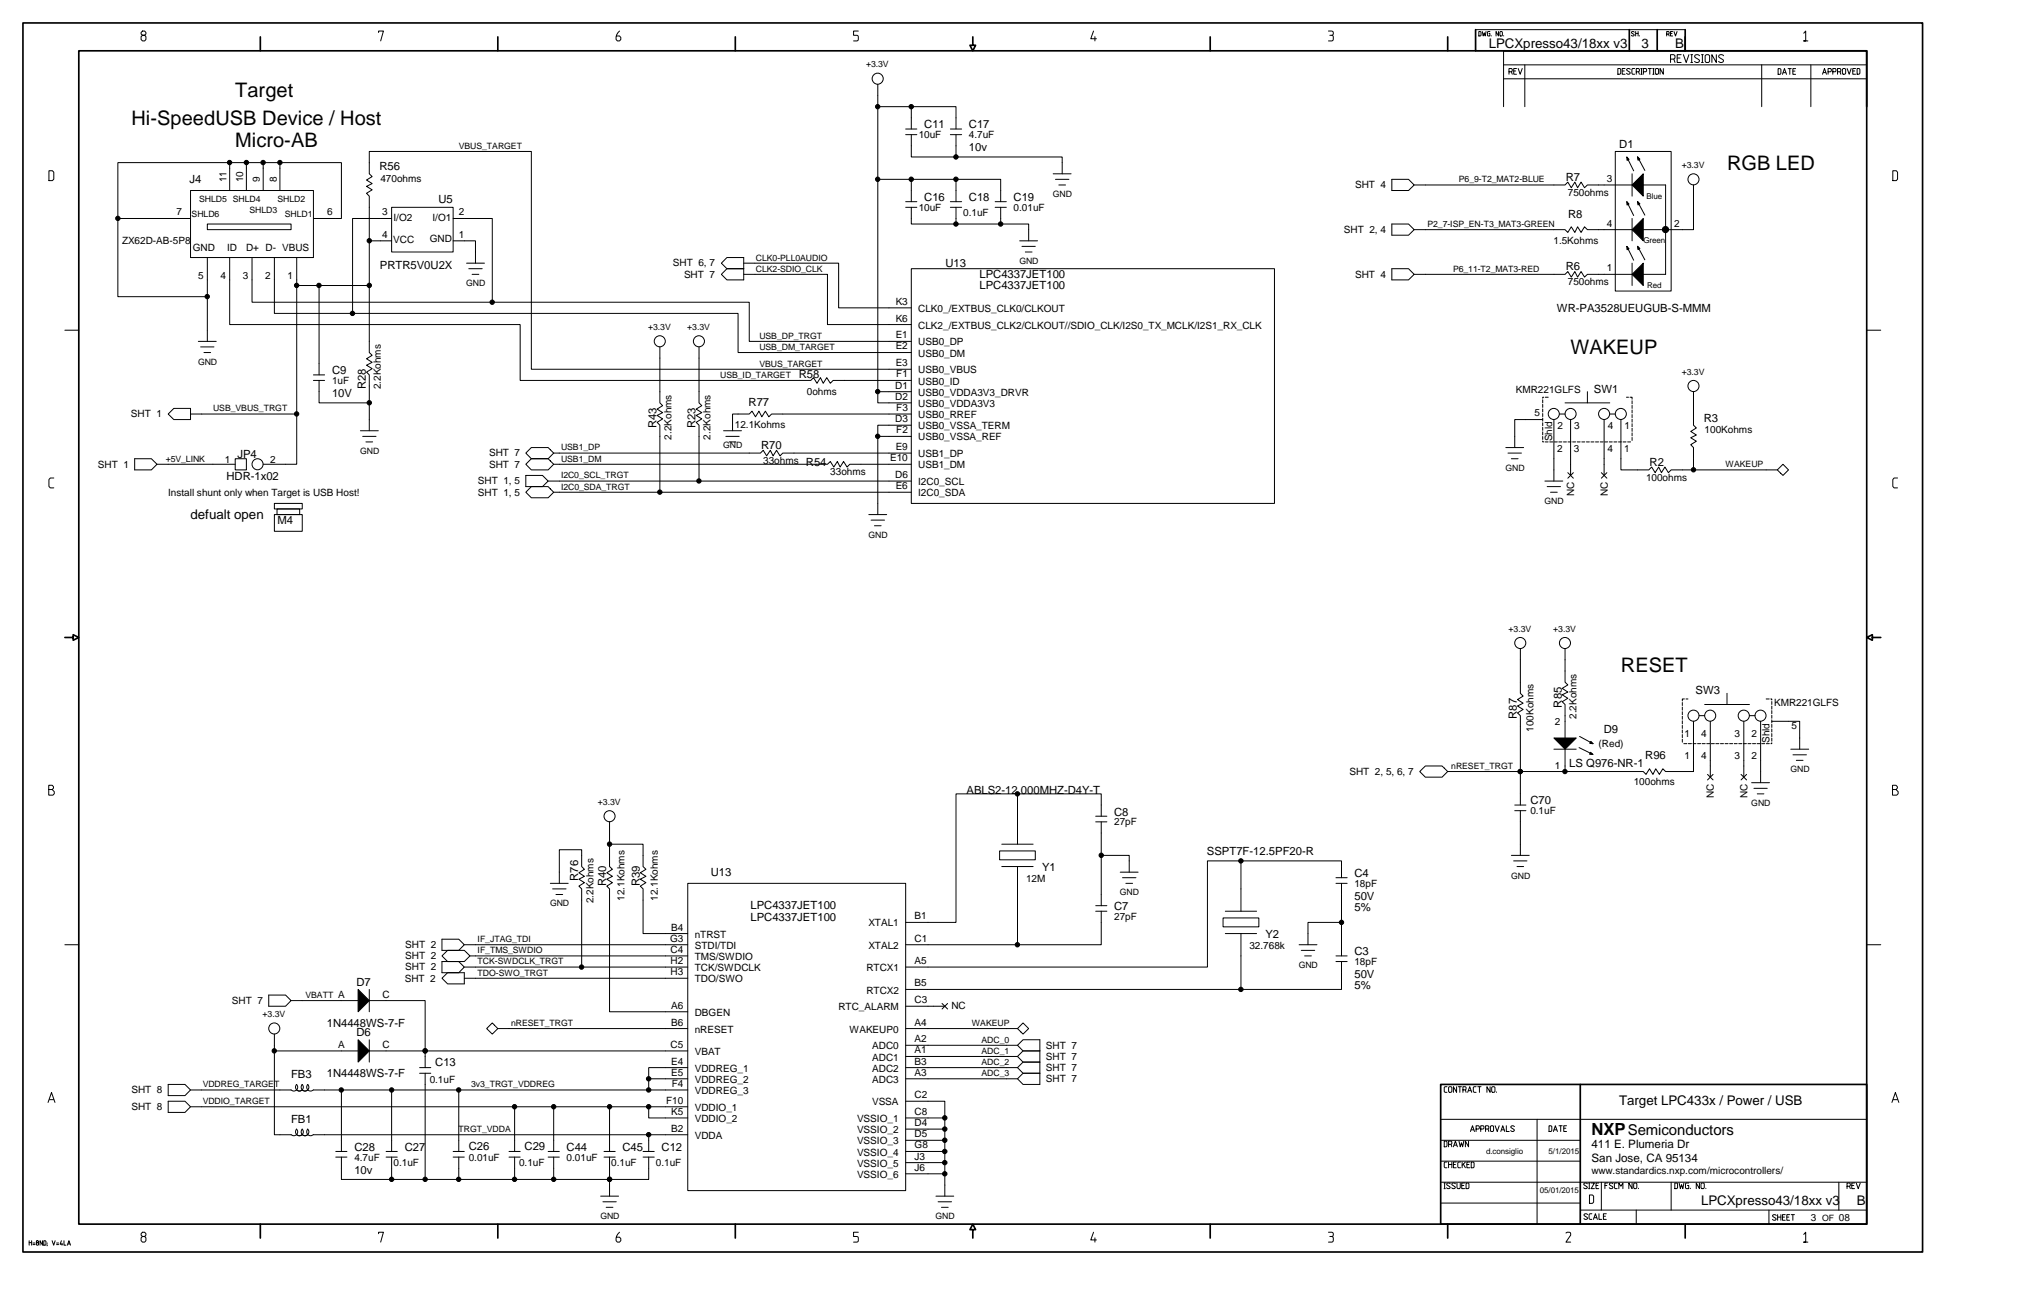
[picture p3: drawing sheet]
<svg xmlns="http://www.w3.org/2000/svg" width="432mm" height="279mm" viewBox="0 0 432 279" stroke-linecap="round" stroke-linejoin="round" font-family="sans-serif">
<g fill="none" stroke="#000" stroke-width=".21">
<path d="M30.5 6.6l-.3 .4v.3l.3 .3h.5l.2 .3v.5l-.2 .4h-.5l-.3-.4v-.5l.3-.3h.5l.2-.3v-.3l-.2-.4zM81 7v-.4h1.1l-.6 2.2M132.6 6.6a1.96 1.96 0 0 0-.7 1.8l.3 .4h.4l.3-.4v-.4l-.3-.3h-.6M183.7 6.6h-1v1h.8l.2 .3v.8l-1 .1M187.9 18.1v68.2h7.2M234.1 6.6l-.6 1.7h1.2M234.4 7.9v.9M284.4 6.6h.7a.54 .54 0 0 1 .2 .9l-.2 .1M284.7 7.6l.6 .1 .1 .7-.3 .4h-.7M316.6 6.8l.5 .1-.2 .8h-.3zM317.3 6.8l.2 .9 .3-.7 .1 .7 .2-.9M319 6.8h-.4l-.2 .1 .2 .8h.4v-.5h-.2"/>
<path d="M319.3 7.6v.1M320.8 6.8v.9l-.5-.9v.9M321.2 6.8l.4 .1-.1 .8-.4-.1zM321.9 10.9v11.9M321.9 16.9h77.7M321.9 13.9h77.7M321.9 7.6v.1M323 15.4h.6l.1-.2v-.4l-.1-.1h-.6v1.2M323.6 15.4l.1 .5M324.1 15.2h.4M324.7 14.7h-.6v1.2h.6M325 14.7l.4 1.2 .5-1.2"/>
<path d="M326.4 13.9v8.9M346.4 14.7h.4l.2 .1v.9l-.2 .2h-.4zM347.3 15.2h.4M347.9 14.7h-.6v1.2h.6M349 14.8h-.1a.44 .44 0 0 0-.7 .1l.7 .6v.3a.45 .45 0 0 1-.7-.1M349.9 6.9l-.2-.1h-.4v.3l.6 .4-.2 .2-.4-.1M349.9 14.7h-.4l-.1 .1v.9l.1 .2h.4M350.2 6.8v.9M350.2 7.2h.5M350.3 15.4h.5l.2-.2v-.4l-.2-.1h-.5v1.2M350.7 6.8v.9M350.8 15.4l.2 .5"/>
<path d="M351 7.6v.1M351.3 14.7h.3M351.3 15.9h.3M351.4 14.7v1.2M351.8 15.4h.5l.2-.2v-.4l-.2-.1h-.5v1.2M352.8 14.7h.7M353.2 14.7v1.2M353.8 14.7h.3M353.8 15.9h.3M354 14.7v1.2M354.5 14.7h.4l.2 .1v.9l-.2 .2h-.4l-.1-.2v-.9zM356.1 14.7v1.2l-.7-1.2v1.2"/>
<path d="M356.8 7.3h.4l.1-.1-.1-.4h-.4v.9M357.2 7.3l.1 .4M357.6 12.7h.7l.3-.3v-.5l-.3-.2h-.7v1.7M357.6 7.2h.3M358.1 6.8h-.5v.9h.5M358.3 12.7l.3 .7M358.4 6.8l.3 .9 .3-.9M359.1 12.4h.6M359.9 11.7h-.8v1.7h.8M360.4 11.7l.6 1.7 .6-1.7M360.8 6.3h-44.9v4.6h44.9M362 13.4h.4"/>
<path d="M362 11.7h.4M362.2 11.7v1.7M363.8 11.9a.61 .61 0 0 0-1 .2l1 .9a.6 .6 0 0 1-.5 .4 .6 .6 0 0 1-.5-.3M364.3 13.4h.3M364.3 11.7h.3M364.4 11.7v1.7M365 11.9l.3-.2h.5l.2 .2v1.2l-.2 .3h-.5l-.3-.3zM367.4 11.7v1.7l-.9-1.7v1.7M369 11.9a.61 .61 0 0 0-1.1 .2l1.1 .9a.6 .6 0 0 1-.5 .4 .6 .6 0 0 1-.6-.3M377.1 13.9v8.9M380.7 14.7h.4l.2 .2v.8l-.2 .2h-.4zM381.6 15.9l.4-1.2 .5 1.2"/>
<path d="M381.8 15.6h.5M382.8 14.7h.7M383.2 14.7v1.2M383.8 15.2h.5M384.4 14.7h-.6v1.2h.6M386.1 7.1l.5-.5v2.2h-.5h.9M387.7 13.9v8.9M390.2 15.9l.4-1.2 .4 1.2M390.3 15.5h.5M391.4 15.4h.5l.1-.2v-.4l-.1-.1h-.5v1.2M392.4 15.4h.5l.1-.2-.1-.5h-.5v1.2M393.4 15.4h.5l.2-.2v-.4l-.2-.1h-.5v1.2"/>
<path d="M393.9 15.4l.2 .5M394.6 14.7h.3l.2 .1v.9l-.2 .2h-.3l-.2-.2v-.9zM395.4 14.7l.5 1.2 .4-1.2M396.6 15.2h.5M397.2 14.7h-.6v1.2h.6M397.6 14.7h.4l.2 .1v.9l-.2 .2h-.4zM10.5 36.6h.7l.3 .3v1.5l-.3 .3h-.7zM49.2 34.8v6M52.7 34.8v6M56.3 34.8v6M59.9 34.8v6M187.9 38.4h26.3v4.8"/>
<path d="M187.9 22.8h16.8v4.8M193.9 28.8h2.4M193.9 27.6h2.4M195.1 28.8v4.8h32.3v3.6M195.1 22.8v4.8M195.1 38.4v4.8M203.5 28.8h2.4M203.5 27.6h2.4M204.7 28.8v4.8M204.7 38.4v4.8M225.5 37.2h3.8M226 38.4h2.8"/>
<path d="M226.7 39.6h1.4M298 38.4h3.5l1.2 1.2-1.2 1.2h-3.5zM302.7 39.6h32.3l.6-.6 .8 1.2 .7-1.2 .6 1.2 .8-1.2 .7 1.2 .6-.6h9.6M345.8 32.4h12v29.9h-12zM348.3 33.6l.4 .5-.4 .2zM348.3 33.7l1.4 2.9M348.4 33.9l.2 .2h-.2v-.2M349.4 37.2v4.8M350.6 33.6l.1 .7 .4-.2-.5-.5 1.5 2.9M350.7 33.8l.2 .2-.2 .1v-.2M351.8 39.6h4.8v19.1h-4.8M362.5 39.6v9.6h-10.7"/>
<path d="M405.2 36.6h.8l.2 .3v1.5l-.2 .3h-.8zM25.2 46.8h15.6M40.8 40.8h26.3v14.3h-26.3zM44.4 48h17.9v1.2h-17.9zM44.4 55.1v18M49.2 55.1v14.4h62.2v11.9h62.2l.6-.5 .7 1.2 .7-1.2 .6 1.2 .8-1.2 .8 1.2 .6-.7h16.7M54 55.1v9.6h106.4v8.4h34.7M58.7 55.1v12h99.3v8.4h37.1M63.5 55.1v6h15.6v14.4l.6 .6-1.2 .7 1.2 .8-1.2 .6 1.2 .7-1.2 .8 .6 .6v11.9M67.1 46.8h6v-12h-47.9v28.7h19.2M79.1 51.6h4.7M83.8 46.8h-8.3v20.3"/>
<path d="M83.8 44.4h13.2v9.6h-13.2zM97 46.8h8.4v17.9M97 51.6h4.8v4.7M99.9 56.3h3.8M100.4 57.5h2.8M101.1 58.7h1.4M155.6 55.1h3.6v4.8h-3.6l-1.2-1.2 1.2-1.2h3.6h-3.6l-1.2-1.2zM159.2 56.3h20.3v9.6h15.6M159.2 58.7h17.9v10.8h18M193.9 44.4h2.4M193.9 43.2h2.4M195.1 57.5h77.7v50.3h-77.7z"/>
<path d="M195.1 44.4v3.6h25.1v3.6M203.5 44.4h2.4M203.5 43.2h2.4M204.7 44.4v3.6M213 44.4h2.4M213 43.2h2.4M214.2 44.4v3.6M218.3 51.6h3.8M218.8 52.7h2.8M219.5 54h1.4M298 48h3.5l1.2 1.2-1.2 1.2h-3.5zM298 57.5h3.5l1.2 1.2-1.2 1.2h-3.5z"/>
<path d="M302.7 58.7h32.3l.6-.6 .8 1.2 .7-1.2 .6 1.2 .8-1.2 .7 1.2 .6-.6h9.6M302.7 49.2h32.3l.6 .6 .8-1.2 .7 1.2 .6-1.2 .8 1.2 .7-1.2 .6 .6h9.6M348.3 52.7l.4 .6-.4 .2zM348.3 43.2l.4 .5-.4 .2zM348.3 52.9l1.4 2.8M348.3 43.3l1.4 2.8M348.4 53l.2 .2-.2 .1v-.2M348.4 43.5l.2 .1-.2 .1v-.2M349.4 46.8v4.8M349.4 56.3v4.8M350.6 52.7l.5 .5-.4 .2-.1-.7M350.6 43.2l.5 .4-.4 .3-.1-.7"/>
<path d="M350.6 52.7l1.5 2.9M350.6 43.2l1.5 2.9M350.7 53l.2 .1-.2 .2v-.3M350.7 43.4l.2 .2-.2 .1v-.2M13.9 70.7h3M42.5 73.1h3.8M42.9 74.3h2.9M43.7 75.5h1.4M63.5 61.1v38.3h-7.2M68.3 61.1v19.2M79.1 61.1v-19.1l-.6-.6 1.2-.8-1.2-.7 1.2-.6-1.2-.8 1.2-.7-.6-.6v-4.8h34.6v46.7h81.4M141.3 74.3v12l.6 .5-1.2 .8 1.2 .7-1.2 .6 1.2 .8-1.2 .7 .6 .6v14.4"/>
<path d="M149.6 74.3v12l.6 .5-1.2 .8 1.2 .7-1.2 .6 1.2 .8-1.2 .7 .6 .6v12M399.6 70.7h3M28.8 98.2h3.6l1.2 1.2-1.2 1.2h-3.6zM36 88.6l1.2-1.2h3.6v2.4h-3.6zM40.8 88.6h22.7M50.4 99.4h-16.8M50.4 98.2h2.3v2.4h-2.3zM67.1 80.3h2.4M67.1 81.4h2.4M68.3 81.4v4.9h10.8M77.2 92.2h3.8M77.6 93.4h2.9"/>
<path d="M78.3 94.6h1.5M113.7 95.8h3.6l1.2 1.2-1.2 1.2h-3.6l-1.1-1.2zM113.7 98.2h3.6l1.2 1.2-1.2 1.2h-3.6l-1.1-1.2zM118.5 99.4h58.6l.7-.6 .7 1.2 .8-1.2 .6 1.2 .7-1.2 .7 1.2 .6-.6h13.2M118.5 97h44.3l.6-.6 .7 1.2 .8-1.2 .6 1.2 .7-1.2 .8 1.2 .6-.6h27.5M154.9 92.2h3.8M155.4 93.4h2.8M156.1 94.6h1.4M187.9 93.4h7.2M195.1 88.6h-29.9l-.6 .6-.7-1.2-.8 1.2-.6-1.2-.8 1.2-.7-1.2-.6 .6h-3.6v3.6M195.1 91h-7.2v19.2M195.1 83.9h-7.2"/>
<path d="M322.4 95.8h3.8M322.8 97h2.9M323.6 98.2h1.4M330.3 89.8h-6v6M330.3 94.4v.2h.2M330.3 85.6v.7M330.3 86.6v.6M330.3 87.6v.6M330.3 88.5v.7M330.3 89.5v.7M330.3 90.5v.6M330.3 91.5v.6"/>
<path d="M330.3 92.5v.6M330.3 93.5v.6M330.5 85h-.2v.3M330.8 94.6h.6M330.8 85h.6M331.8 94.6h.6M332.7 89.8v13.2M332.7 94.6h.7M333.7 94.6h.7M333.8 88.6h1.2M334.7 94.6h.6M335 86.3h9.6"/>
<path d="M335.7 94.6h.6M336.2 89.8v12M336.7 94.6h.6M337.7 94.6h.6M338.6 94.6h.7M339.6 94.6h.7M339.8 83.9v2.4M340.6 94.6h.6M341.6 94.6h.6M342.6 94.6h.6M343.4 89.8v12M343.5 94.6h.7"/>
<path d="M344.5 94.6h.7M344.6 88.6h1.2M345.5 94.6h.6M346.5 94.6h.6M347 89.8v10.8h6l.6-.6 .7 1.2 .8-1.2 .6 1.2 .7-1.2 .8 1.2 .6-.6h22.7M347.5 94.6h.6M348.2 85h.4M348.4 94.6h.7M349 85h.4v.5M349.4 85.8v.7M349.4 86.8v.6M349.4 87.8v.6"/>
<path d="M349.4 88.8v.6M349.4 89.7v.7M349.4 90.7v.7M349.4 91.7v.7M349.4 92.7v.6M349.4 93.7v.6M362.5 83.9v7.1l.7 .6-1.2 .8 1.2 .7-1.2 .6 1.2 .8-1.2 .7 .5 .6v4.8M381.7 99.4l1.2 1.2-1.2 1.2-1.2-1.2zM11.5 102.3h-.7l-.3 .4v1.4l.3 .4h.7M58.7 110.2h6v3.5h-6zM58.7 107.8h6v1.2h-6zM59.3 109h4.9v1.2h-4.9z"/>
<path d="M112.6 101.8h3.5l1.2 1.2-1.2 1.2h-3.5zM113.7 104.2h3.6l1.2 1.2-1.2 1.2h-3.6l-1.1-1.2zM186 110.2h3.8M186.5 111.4h2.9M187.2 112.6h1.4M195.1 103h-77.8M195.1 105.4h-76.6M330.7 103h3.9M331.2 104.2h2.9M331.9 105.4h1.5M335.6 101.2l1.2 1.2M336.8 101.2l-1.2 1.2"/>
<path d="M342.8 101.2l1.2 1.2M344 101.2l-1.2 1.2M406.2 102.3h-.7l-.3 .4v1.4l.3 .4h.7M325.5 138.9v9.5l.6 .6-1.2 .8 1.2 .8-1.2 .6 1.2 .7-1.2 .7 .6 .6v19.2M335 138.9v7.2l.6 .5-1.2 .8 1.2 .8-1.2 .6 1.2 .7-1.2 .7 .6 .6v7.2M338.2 157.7l2.8 1.5M340.6 158.7l.4 .5-.7-.1zM340.6 158.9l.2 .2h-.3zM360.2 150.4v.6M360.2 151.4v.6M360.2 152.4v.6M360.2 153.4v.6"/>
<path d="M360.2 154.3v.7M360.2 155.3v.7M360.2 156.3v.6M360.2 157.3v.6M360.2 158.3v.6M360.5 159.2h.6M360.6 149.6h-.4v.5M360.9 149.6h.5M361.4 159.2h.7M362.4 159.2h.7M362.5 154.4v10.8h-5.9l-.6-.6-.8 1.2-.7-1.2-.6 1.2-.8-1.2-.7 1.2-.6-.6h-41.9M363.4 159.2h.7"/>
<path d="M363.7 153.2h1.2M364.4 159.2h.6M364.9 150.8h9.6M365.4 159.2h.6M366.1 154.4v12M366.4 159.2h.6M367.3 159.2h.7M368.3 159.2h.7M369.3 159.2h.7M369.7 148.4v2.4M370.3 159.2h.6M371.3 159.2h.6"/>
<path d="M372.2 159.2h.7M373.2 159.2h.7M373.3 154.4v12M374.2 159.2h.6M374.5 153.2h1.2M375.2 159.2h.6M376.2 159.2h.6M376.9 154.4v13.2M377.1 159.2h.7M378.1 149.6h.7M378.1 159.2h.7M379.1 149.6h.2v.3"/>
<path d="M379.3 159v.2h-.2M379.3 150.2v.6M379.3 151.2v.6M379.3 152.1v.7M379.3 153.1v.7M379.3 154.1v.7M379.3 155.1v.6M379.3 156.1v.6M379.3 157.1v.6M379.3 158v.7M379.3 154.4h6v6M10.4 169h.8l.3-.3v-.3l-.3-.3h-.8v2.1h.9l.3-.3v-.4l-.4-.5"/>
<path d="M130.5 176v4.7h7.2v4.8l.6 .6-1.2 .8 1.2 .7-1.2 .6 1.2 .8-1.2 .7 .6 .6v9.6h9.5M217.8 170v10.7M234.6 176h2.4M234.6 174.8h2.4M235.8 174.8v-4.8h-31.1v27.5h-10.8M235.8 176v17.9M303.9 165.2l1.2-1.2h3.6l1.2 1.2-1.2 1.2h-3.6zM324.3 173.6h2.4M324.3 172.4h2.4M325.5 173.6v9.5M332.7 160.4h4.7M335 160.4v4.8"/>
<path d="M338.1 160.1l2.8 1.4M340.7 161.4h-.2l.1-.2 .1 .2M341 161.5h-.7l.2-.4 .5 .4M365.5 165.8l1.2 1.2M366.7 165.8l-1.2 1.2M372.7 165.8l1.2 1.2M373.9 165.8l-1.2 1.2M375 167.6h3.8M375.5 168.8h2.8M376.2 170h1.4M383.4 160.4h3.8M383.8 161.6h2.9"/>
<path d="M384.6 162.8h1.4M405.2 169h.7l.3-.3v-.3l-.3-.3h-.7v2.1h.8l.4-.3v-.4l-.5-.5M117.8 189.1h3.8M118.3 190.3h2.9M119 191.5h1.5M119.7 189.1v-7.2h4.8v3.6l.6 .6-1.2 .8 1.2 .7-1.2 .6 1.2 .8-1.2 .7 .6 .6v16.8M130.5 180.7v4.8l.6 .6-1.2 .8 1.2 .7-1.2 .6 1.2 .8-1.2 .7 .6 .6v26.3h16.7M147.2 189.1h46.7v65.8h-46.7zM214 182.2h7.6v1.9h-7.6zM214.5 185.5h6.7M214.5 180.7h6.7M217.8 185.5v16.8"/>
<path d="M234.6 195.1h2.4M234.6 193.9h2.4M235.8 183.1h5.9v3.6M235.8 195.1v7.2h-41.9M239.8 186.7h3.8M240.3 187.9h2.9M241 189.1h1.5M261.8 196.5h7.7v1.9h-7.7zM262.3 195.1h6.7M262.3 199.9h6.7M265.7 184.3v10.8M265.7 199.9v11.9"/>
<path d="M286 189.1h2.4M286 187.9h2.4M287.2 197.5h-7.2v4.8M287.2 187.9v-3.6h-28.7v22.8h-64.6M287.2 189.1v15.6M323.6 183.1h3.8M324 184.3h2.9M324.8 185.5h1.4M13.9 202.3h3M57.5 213h3.6l1.2 1.2-1.2 1.2h-3.6zM62.3 214.2h14.4M79.1 214.2h11.9v14.4"/>
<path d="M79.1 211.8v4.8M94.6 209.4l1.2-1.1h3.6v2.4h-3.6zM94.6 201.1h3.6l1.2 1.2-1.2 1.2h-3.6zM94.6 205.9h3.6l1.2 1.2-1.2 1.2h-3.6zM94.6 204.7l1.2-1.2h3.6l1.2 1.2-1.2 1.2h-3.6zM100.6 204.7h46.6M105.4 219l1.2 1.2-1.2 1.2-1.2-1.2zM147.2 202.3h-47.8M147.2 207.1h-47.8M147.2 209.4h-47.8M201.7 214.8l1.2 1.2M202.3 215.4h-8.4"/>
<path d="M202.9 214.8l-1.2 1.2M219 219l1.2 1.2-1.2 1.2-1.2-1.2zM278.1 202.3h3.8M278.6 203.5h2.9M279.3 204.7h1.4M286 205.9h2.4M286 204.7h2.4M287.2 205.9v5.9h-93.3M399.6 202.3h3M10.3 236l.7-2.1 .8 2.1M10.6 235.4h.9M36 232.2h3.6l1.2 1.2-1.2 1.2h-3.6z"/>
<path d="M36 235.8h3.6l1.2 1.2-1.2 1.2h-3.6zM40.8 237h106.4M58.7 225h18M58.7 221.4v21.6h3.6a.84 .84 0 0 0 1.2-.1 .84 .84 0 0 0 0-1.2 .84 .84 0 0 0 0 1.2 .84 .84 0 0 0 1.2 0 .83 .83 0 0 0 1.2 0 .83 .83 0 0 0 0-1.2 .84 .84 0 0 0 0 1.2 .84 .84 0 0 0 1.2 0M63.5 233.3a.83 .83 0 0 0 1.2 .1 .83 .83 0 0 0 0-1.2 .83 .83 0 0 0 0 1.1 .83 .83 0 0 0 1.2 0M67.1 233.3a.84 .84 0 0 1-1.2 .1 .84 .84 0 0 1 0-1.2 .83 .83 0 0 1 0 1.2 .83 .83 0 0 1-1.2-.1 .84 .84 0 0 1-1.2 .1 .84 .84 0 0 1 0-1.2 .82 .82 0 0 1 0 1.1 .82 .82 0 0 1-1.2 0l-21.5 .1M67.1 233.4h80.1M73.1 233.4v13.1M79.1 225h68.1M79.1 222.6v4.8M83.8 233.4v13.1M89.8 229.8h2.4"/>
<path d="M89.8 228.6h2.4M91 229.8v22.7M98.2 233.4v13.1M110.2 237v9.5M118.5 237v9.5M130.5 237v9.5M138.9 231h8.3M138.9 237v2.4h8.3M147.2 228.6h-8.3v4.8M147.2 220.2h-40.6M193.9 235.8h8.4v20.3M193.9 228.6h23.9"/>
<path d="M193.9 226.2h23.9M193.9 223.8h23.9M193.9 220.2h23.9M202.3 239.4h-8.4M217.8 223.8l1.2-1.2h3.6v9.6h-3.6l-1.2-1.2 1.2-1.2h3.6h-3.6l-1.2-1.2 1.2-1.2h3.6h-3.6l-1.2-1.2 1.2-1.2h3.6h-3.6zM217.8 231h-23.9M309.8 232.7l-.6 .1v.9l.2 .2h.4M310.1 232.8l.2-.1 .5 .1v.9l-.2 .2h-.3l-.2-.2zM311.8 232.7v1.2l-.6-1.2v1.2M312.2 232.7h.7M312.5 232.7v1.2M313.2 233.3h.5l.2-.1-.2-.5h-.5v1.2"/>
<path d="M313.7 233.3l.2 .6M314.2 233.9l.4-1.2 .5 1.2M314.4 233.5h.5M316 232.7l-.6 .1v.9l.2 .2h.4M316.4 232.7h.7M316.7 232.7v1.2M319 232.7v1.2l-.7-1.2v1.2M319.3 232.8l.2-.1 .5 .1v.9l-.1 .2h-.4l-.2-.2zM320.4 233.8v.1M329.1 239.6v22.5M399.6 239.6h-91.2M405 236l.8-2.1 .7 2.1"/>
<path d="M405.3 235.4h.9M63.5 242.9a.83 .83 0 0 0 1.2 0 .83 .83 0 0 0 0-1.2 .83 .83 0 0 0 0 1.2 .83 .83 0 0 0 1.2 0M67.1 243h80.1M71.9 246.5h2.4M71.9 247.7h2.4M73.1 247.7v4.8h65.8v-4.8M82.7 246.5h2.3M82.7 247.7h2.3M83.8 247.7v4.8M97 246.5h2.4M97 247.7h2.4M98.2 247.7v4.8"/>
<path d="M109 246.5h2.4M109 247.7h2.4M110.2 247.7v4.8M117.3 246.5h2.4M117.3 247.7h2.4M118.5 247.7v4.8M128.6 256.1h3.8M129.1 257.3h2.8M129.3 246.5h2.4M129.3 247.7h2.4M129.8 258.5h1.4M130.5 247.7v8.4"/>
<path d="M137.7 246.5h2.4M137.7 247.7h2.4M138.9 243v3.5M200.4 256.1h3.8M200.8 257.3h2.9M201.5 258.5h1.5M202.3 248.9h-8.4M202.3 246.5h-8.4M202.3 244.1h-8.4M202.3 241.7h-8.4M202.3 251.3h-8.4M308.4 257.6h29.9"/>
<path d="M308.4 253.1h91.2M308.4 244.1h29.9M308.4 248.6h29.9M309.1 254.5h.3M309.1 253.3h.3M309.2 244.3h.4l.2 .2v.8l-.2 .2h-.4zM309.3 253.3v1.2M309.8 248.8h-.4l-.2 .2v.8l.2 .2h.4M310.1 248.8v1.2M310.1 249.3h.7M310.1 245h.5l.2-.2v-.3l-.2-.2h-.5v1.2M310.5 253.4l-.6-.1-.2 .2 .8 .7a.44 .44 0 0 1-.4 .3 .44 .44 0 0 1-.4-.2"/>
<path d="M310.6 245l.2 .5M310.8 248.8v1.2M311.2 249.3h.4M311.2 245.5l.4-1.2 .4 1.2M311.3 245.2h.5M311.6 253.4l-.6-.1-.2 .2 .8 .7a.44 .44 0 0 1-.4 .3 .44 .44 0 0 1-.4-.2M311.7 248.8h-.5v1.2h.5M311.9 253.3v1l.2 .2h.3l.2-.2v-1M312.3 244.3l.3 1.2 .3-.8 .2 .8 .3-1.2M312.7 248.8h-.4l-.2 .2v.8l.2 .2h.4M312.9 253.8h.5M313 248.8v1.2"/>
<path d="M313.3 249.2l.4 .8M313.5 253.3h-.6v1.2h.6M313.7 248.8l-.7 .7M313.9 253.3h.4l.2 .1v.9l-.2 .2h-.4zM314 249.3h.5M314.4 244.3v1.2l-.7-1.2v1.2M314.6 248.8h-.6v1.2h.6M314.8 242.3l.4-1.3 .5 1.3M315 248.8h.4l.2 .2v.8l-.2 .2h-.4zM315 241.9h.5M316 241.7h.5l.2-.1v-.4l-.2-.2h-.5v1.3M317 241.7h.5l.2-.1v-.4l-.2-.2h-.5v1.3"/>
<path d="M318 241.7h.6l.1-.1v-.4l-.1-.2h-.6v1.3M318.6 241.7l.1 .6M319.2 241h.4l.1 .2v.9l-.1 .2h-.4l-.1-.2v-.9zM320.1 241l.4 1.3 .5-1.3M321.3 242.3l.4-1.3 .4 1.3M321.5 241.9h.5M322.5 241v1.3h.6M324.2 241.2l-.5-.2-.3 .3 .7 .5v.3l-.4 .2-.3-.2M331.6 241h.4l.2 .2v.9l-.2 .2h-.4zM332.5 242.3l.5-1.3 .4 1.3M332.7 241.9h.5M333.8 241h.6"/>
<path d="M334.1 241v1.3M334.8 241.6h.4M335.4 241h-.6v1.3h.6M338.3 259.1h61.3M339.8 253.4h-.1a.44 .44 0 0 0-.7 .1l.8 .7a.45 .45 0 0 1-.8 .1M340.1 254.5h.3M340.1 253.3h.3M340.2 253.3v1.2M340.3 255.8h.6l.3 .3v1.3l-.3 .2h-.6zM340.6 253.3h.7l-.7 1.2h.7M340.8 259.9h-.4l-.2 .1v.9l.2 .2h.4M341.7 253.8h.4"/>
<path d="M342.3 253.3h-.6v1.2h.6M342.3 259.9v1.2h.6M342.8 253.1v6M343.6 253.8h.4M343.9 259.9h-.6v1.2h.6M344.2 253.3h-.6v1.2M345.3 253.4h-.1a.44 .44 0 0 0-.7 .1l.8 .7a.45 .45 0 0 1-.8 .1M346.2 253.3h-.4l-.2 .1v.9l.2 .2h.4M346.6 254.5v-1.2l.4 .7 .4-.7v1.2M349.4 253.3v1.2l-.7-1.2v1.2M349.9 253.3h.3l.2 .1v.9l-.2 .2h-.3l-.2-.2v-.9zM350.3 259.1v3"/>
<path d="M350.8 254.4v.1M357.8 253.1v6M358.5 253.3h.5l.1 .1v.9l-.1 .2h-.5zM359.5 253.3l.2 1.2 .3-.9 .3 .9 .2-1.2M361.5 253.3h-.5l-.2 .1v.9l.2 .2h.5v-.7h-.2M361.9 254.4v.1M363.8 253.3v1.2l-.7-1.2v1.2M364.3 253.3h.4l.1 .1v.9l-.1 .2h-.4l-.1-.2v-.9zM365.2 254.4v.1M378.7 259.1v3M393.7 253.1v6M395.4 254h.5l.2-.2v-.4l-.2-.1h-.5v1.2"/>
<path d="M395.9 254l.2 .5M396.4 253.8h.5M397 253.3h-.6v1.2h.6M397.4 253.3l.4 1.2 .5-1.2M6.2 265.6v1M6.2 266h.6M6.8 265.6v1M7 266.5h.5M7 266.1h.5M7.9 265.6l-.1 .3 .5 .3-.2 .4-.3-.1 .1-.5 .4-.1-.2-.3zM9.1 265.6v1l-.5-1v1M9.4 265.6l.4 .2-.1 .8h-.3z"/>
<path d="M10.1 266.5v.2M10.1 266.1v.1M11.2 265.6l.3 1 .3-1M12.1 266.5h.5M12.1 266.1h.5M13.1 265.6l-.2 .8h.5M13.3 266.2v.4M13.7 265.6v1h.4M14.4 266.6l.4-1 .3 1M14.5 266.3h.4M30.5 263.8l-.3 .3v.3l.3 .3h.5l.2 .3v.6l-.2 .3h-.5l-.3-.3v-.6l.3-.3h.5l.2-.3v-.3l-.2-.3zM81 264.1v-.3h1.1l-.6 2.1"/>
<path d="M132.6 263.8a1.96 1.96 0 0 0-.7 1.8l.3 .3h.4l.3-.3v-.4l-.3-.3h-.6M183.7 263.8h-1v.9h.8l.2 .3v.8l-1 .1M234.1 263.8l-.6 1.7h1.2M234.4 265v.9M284.4 263.8h.7a.54 .54 0 0 1 .2 .8l-.2 .1M284.7 264.7l.6 .1 .1 .8-.3 .3h-.7M335.2 264l.8-.2 .3 .3v.3l-1.1 1.5h1.1M339.9 260l-.3-.1h-.4v.4l.7 .5-.3 .3-.5-.2M341.1 261.1l.4-1.2 .5 1.2M341.3 260.7h.5M343.3 260.4h.4M380.3 260.2l-.1-.1a.44 .44 0 0 0-.7 .2l.8 .7a.45 .45 0 0 1-.8 .1"/>
<path d="M380.6 260.1v1.2M380.6 260.6h.7M381.3 260.1v1.2M381.6 260.6h.4M382.2 260.1h-.6v1.2h.6M382.5 260.6h.4M383.1 260.1h-.6v1.2h.6M383.5 260.1h.7M383.8 260.1v1.2M386.1 264.3l.5-.5v2.1h-.5h.9"/>
<circle cx="187.9" cy="16.8" r="1.18"/>
<circle cx="362.5" cy="38.4" r="1.18"/>
<circle cx="141.2" cy="73.1" r="1.18"/>
<circle cx="149.6" cy="73.1" r="1.18"/>
<circle cx="55.1" cy="99.4" r="1.18"/>
<circle cx="332.6" cy="88.6" r="1.18"/>
<circle cx="336.2" cy="88.6" r="1.18"/>
<circle cx="343.4" cy="88.6" r="1.18"/>
<circle cx="347" cy="88.6" r="1.18"/>
<circle cx="362.5" cy="82.6" r="1.19"/>
<circle cx="325.5" cy="137.7" r="1.18"/>
<circle cx="335" cy="137.7" r="1.18"/>
<circle cx="362.5" cy="153.2" r="1.18"/>
<circle cx="366.1" cy="153.2" r="1.18"/>
<circle cx="373.3" cy="153.2" r="1.19"/>
<circle cx="376.9" cy="153.2" r="1.18"/>
<circle cx="130.5" cy="174.7" r="1.18"/>
<circle cx="58.7" cy="220.2" r="1.18"/>
</g>
<g fill="#000" stroke="#000" stroke-width=".21">
<path d="M351.8 37.2v4.8l-2.4-2.4z" fill-rule="evenodd"/>
<path d="M351.8 56.3v4.8l-2.4-2.4z" fill-rule="evenodd"/>
<path d="M351.8 46.8v4.8l-2.4-2.4z" fill-rule="evenodd"/>
<path d="M332.7 158h4.7l-2.4 2.4z" fill-rule="evenodd"/>
<path d="M76.7 211.8l2.4 2.4-2.4 2.4z" fill-rule="evenodd"/>
<path d="M76.7 222.6l2.4 2.4-2.4 2.4z" fill-rule="evenodd"/>
<circle cx="49.1" cy="34.8" r=".47"/>
<circle cx="52.7" cy="34.8" r=".47"/>
<circle cx="56.3" cy="34.8" r=".47"/>
<circle cx="59.9" cy="34.8" r=".47"/>
<circle cx="187.9" cy="38.4" r=".47"/>
<circle cx="187.9" cy="22.8" r=".47"/>
<circle cx="195.1" cy="38.4" r=".48"/>
<circle cx="195.1" cy="22.8" r=".47"/>
<circle cx="204.6" cy="38.4" r=".48"/>
<circle cx="204.6" cy="33.6" r=".48"/>
<circle cx="25.2" cy="46.8" r=".47"/>
<circle cx="79.1" cy="51.5" r=".47"/>
<circle cx="204.7" cy="48" r=".47"/>
<circle cx="214.2" cy="48" r=".47"/>
<circle cx="356.5" cy="49.1" r=".66"/>
<circle cx="44.4" cy="63.5" r=".47"/>
<circle cx="63.5" cy="61.1" r=".47"/>
<circle cx="68.3" cy="61.1" r=".47"/>
<circle cx="75.5" cy="67.1" r=".47"/>
<circle cx="79.1" cy="61.1" r=".47"/>
<circle cx="105.4" cy="64.7" r=".47"/>
<circle cx="63.5" cy="88.6" r=".47"/>
<circle cx="79.1" cy="86.2" r=".47"/>
<circle cx="187.9" cy="83.8" r=".47"/>
<circle cx="187.9" cy="93.4" r=".47"/>
<circle cx="141.3" cy="105.4" r=".47"/>
<circle cx="149.6" cy="103" r=".47"/>
<circle cx="362.5" cy="100.6" r=".47"/>
<circle cx="217.8" cy="170" r=".47"/>
<circle cx="325.5" cy="165.2" r=".47"/>
<circle cx="335" cy="165.2" r=".47"/>
<circle cx="130.5" cy="180.7" r=".47"/>
<circle cx="235.7" cy="183.1" r=".47"/>
<circle cx="265.7" cy="184.3" r=".47"/>
<circle cx="287.2" cy="197.5" r=".47"/>
<circle cx="124.5" cy="207" r=".47"/>
<circle cx="217.8" cy="202.3" r=".47"/>
<circle cx="265.7" cy="211.8" r=".47"/>
<circle cx="58.7" cy="225" r=".47"/>
<circle cx="73.1" cy="233.4" r=".47"/>
<circle cx="83.8" cy="233.4" r=".47"/>
<circle cx="91" cy="225" r=".47"/>
<circle cx="98.2" cy="233.4" r=".47"/>
<circle cx="110.1" cy="236.9" r=".47"/>
<circle cx="118.5" cy="236.9" r=".47"/>
<circle cx="130.5" cy="236.9" r=".47"/>
<circle cx="138.9" cy="236.9" r=".48"/>
<circle cx="138.9" cy="233.4" r=".47"/>
<circle cx="138.9" cy="231" r=".47"/>
<circle cx="202.3" cy="239.3" r=".48"/>
<circle cx="83.8" cy="252.5" r=".47"/>
<circle cx="91" cy="252.5" r=".47"/>
<circle cx="98.2" cy="252.5" r=".47"/>
<circle cx="110.1" cy="252.5" r=".47"/>
<circle cx="118.5" cy="252.5" r=".47"/>
<circle cx="130.5" cy="252.5" r=".47"/>
<circle cx="138.9" cy="242.9" r=".47"/>
<circle cx="202.3" cy="244.1" r=".48"/>
<circle cx="202.3" cy="241.7" r=".48"/>
<circle cx="202.3" cy="251.3" r=".47"/>
<circle cx="202.3" cy="248.9" r=".47"/>
<circle cx="202.3" cy="246.5" r=".47"/>
</g>
<g fill="none" stroke="#000" stroke-width=".36">
<path d="M4.9 4.9h406.7v263.2h-406.7zM16.9 10.9h382.7v251.2h-382.7zM55.7 7.9v3M106.6 7.9v3M157.4 7.9v3M208.3 7.9v1.8h-.7l.7 1.2 .6-1.2h-.6M259.1 7.9v3M309.9 7.9v3M315.9 6.3v4.6M321.9 10.9h77.7v11.9M348.8 6.3v4.6M354.8 6.3v4.6"/>
<path d="M360.8 6.4v4.5M13.9 136.5h1.8v.6l1.2-.6-1.2-.6v.6M400.8 136.5v.6l-1.2-.6 1.2-.6v.6h1.8M308.4 232.2h91.2v29.9h-91.2zM338.3 232.2v29.9M55.7 262.1v3M106.6 262.1v3M157.4 262.1v3M208.3 263.3h-.7l.7-1.2 .6 1.2h-.6v1.8M259.1 262.1v3M309.9 262.1v3M360.8 262.1v3"/>
</g>
<g font-size="4.3">
<text x="50.4" y="20.7">Target</text>
<text x="28.2" y="26.7">Hi-SpeedUSB Device / Host</text>
<text x="50.4" y="31.5">Micro-AB</text>
<text x="369.7" y="36.3">RGB LED</text>
<text x="336.2" y="75.8">WAKEUP</text>
<text x="347" y="144">RESET</text>
</g>
<text font-size="3.6" x="340.7" y="243">NXP</text>
<text font-size="3.2" x="348.5" y="242.9">Semiconductors</text>
<g font-size="2.8">
<text x="318.7" y="10.3">LPCXpresso43/18xx v3</text>
<text x="351.4" y="10.3">3</text>
<text x="358.6" y="10.3">B</text>
<text x="40.8" y="111.1">defualt open</text>
<text x="346.6" y="236.7">Target LPC433x / Power / USB</text>
<text x="364.2" y="257.9">LPCXpresso43/18xx v3</text>
<text x="397.5" y="257.9">B</text>
</g>
<g font-size="2.5">
<text x="340.7" y="245.9">411 E. Plumeria Dr</text>
<text x="340.7" y="248.8">San Jose, CA 95134</text>
</g>
<g font-size="2.4">
<text x="197.9" y="27.5">C11</text>
<text x="207.4" y="27.5">C17</text>
<text x="207.4" y="32.4">10v</text>
<text x="346.6" y="31.7">D1</text>
<text x="40.6" y="39.2">J4</text>
<text x="81.2" y="36.4">R56</text>
<text x="335.2" y="38.7">R7</text>
<text x="93.9" y="43.5">U5</text>
<text x="197.9" y="43">C16</text>
<text x="207.4" y="43">C18</text>
<text x="217" y="43">C19</text>
<text x="335.7" y="46.6">R8</text>
<text x="81.3" y="57.6">PRTR5V0U2X</text>
<text x="202.4" y="57.1">U13</text>
<text x="209.7" y="59.5">LPC4337JET100</text>
<text x="335.2" y="57.8">R6</text>
<text x="209.7" y="61.9">LPC4337JET100</text>
<text x="333.3" y="66.7">WR-PA3528UEUGUB-S-MMM</text>
<text x="71.1" y="80.1">C9</text>
<text x="78.3" y="83.3" transform="rotate(-90 78.3 83.3)">R28</text>
<text x="171" y="81">R58</text>
<text x="71.1" y="85">10V</text>
<text x="160.3" y="87">R77</text>
<text x="341.2" y="84.1">SW1</text>
<text x="140.5" y="91.7" transform="rotate(-90 140.5 91.7)">R43</text>
<text x="148.9" y="91.7" transform="rotate(-90 148.9 91.7)">R23</text>
<text x="364.7" y="90.3">R3</text>
<text x="50.8" y="98.1">JP4</text>
<text x="163" y="96.1">R70</text>
<text x="353.1" y="99.7">R2</text>
<text x="48.5" y="102.9">HDR-1x02</text>
<text x="59.4" y="112.2">M4</text>
<text x="363" y="148.6">SW3</text>
<text x="324.7" y="153.9" transform="rotate(-90 324.7 153.9)">R87</text>
<text x="334.3" y="151.5" transform="rotate(-90 334.3 151.5)">R85</text>
<text x="343.3" y="157">D9</text>
<text x="336" y="164.2">LS Q976-NR-1</text>
<text x="352.2" y="162.6">R96</text>
<text x="206.9" y="170">ABLS2-12.000MHZ-D4Y-T</text>
<text x="327.6" y="172">C70</text>
<text x="238.5" y="174.6">C8</text>
<text x="258.4" y="183.2">SSPT7F-12.5PF20-R</text>
<text x="123.8" y="188.6" transform="rotate(-90 123.8 188.6)">R76</text>
<text x="129.8" y="189.8" transform="rotate(-90 129.8 189.8)">R40</text>
<text x="136.9" y="189.8" transform="rotate(-90 136.9 189.8)">R39</text>
<text x="152.2" y="187.5">U13</text>
<text x="223.1" y="186.5">Y1</text>
<text x="290" y="187.7">C4</text>
<text x="160.7" y="197.1">LPC4337JET100</text>
<text x="160.7" y="194.7">LPC4337JET100</text>
<text x="238.5" y="194.9">C7</text>
<text x="290" y="195.1">5%</text>
<text x="290" y="192.7">50V</text>
<text x="270.9" y="200.9">Y2</text>
<text x="290" y="209.4">50V</text>
<text x="290" y="204.5">C3</text>
<text x="76.3" y="211.2">D7</text>
<text x="290" y="211.8">5%</text>
<text x="70" y="219.8">1N4448WS-7-F</text>
<text x="76.3" y="221.9">D6</text>
<text x="62.3" y="230.8">FB3</text>
<text x="70" y="230.6">1N4448WS-7-F</text>
<text x="93.2" y="228.3">C13</text>
<text x="62.3" y="240.4">FB1</text>
<text x="75.9" y="246.4">C28</text>
<text x="75.9" y="251.3">10v</text>
<text x="86.6" y="246.4">C27</text>
<text x="100.4" y="246.2">C26</text>
<text x="112.3" y="246.2">C29</text>
<text x="121.3" y="246.4">C44</text>
<text x="133.3" y="246.4">C45</text>
<text x="141.6" y="246.4">C12</text>
</g>
<g font-size="2.1">
<text x="196.7" y="29.6">10uF</text>
<text x="207.4" y="29.6">4.7uF</text>
<text x="48.5" y="39" transform="rotate(-90 48.5 39)">11</text>
<text x="52.1" y="39" transform="rotate(-90 52.1 39)">10</text>
<text x="55.6" y="39" transform="rotate(-90 55.6 39)">9</text>
<text x="59.2" y="39" transform="rotate(-90 59.2 39)">8</text>
<text x="81.4" y="38.9">470ohms</text>
<text x="290.1" y="40.3">SHT 4</text>
<text x="335.6" y="41.9">750ohms</text>
<text x="344" y="38.9">3</text>
<text x="37.8" y="46.1">7</text>
<text x="70" y="46.1">6</text>
<text x="81.8" y="46.1">3</text>
<text x="84.2" y="47.3">I/O2</text>
<text x="92.6" y="47.3">I/O1</text>
<text x="98.2" y="46.1">2</text>
<text x="196.7" y="45.1">10uF</text>
<text x="206.2" y="46.3">0.1uF</text>
<text x="217" y="45.1">0.01uF</text>
<text x="26.1" y="52.3">ZX62D-AB-5P8</text>
<text x="41.3" y="53.7">GND</text>
<text x="48.6" y="53.7">ID</text>
<text x="52.7" y="53.8">D+ D- VBUS</text>
<text x="81.8" y="50.9">4</text>
<text x="84.2" y="52.1">VCC</text>
<text x="92" y="51.8">GND</text>
<text x="98.2" y="50.9">1</text>
<text x="287.7" y="49.9">SHT 2, 4</text>
<text x="332.6" y="52.3">1.5Kohms</text>
<text x="344" y="48.5">4</text>
<text x="358.4" y="48.5">2</text>
<text x="42.4" y="59.6">5</text>
<text x="47.2" y="59.6">4</text>
<text x="52" y="59.6">3</text>
<text x="56.7" y="59.6">2</text>
<text x="61.5" y="59.6">1</text>
<text x="144" y="57">SHT 6, 7</text>
<text x="146.4" y="59.4">SHT 7</text>
<text x="290.1" y="59.4">SHT 4</text>
<text x="344" y="58.1">1</text>
<text x="191.7" y="65.3">K3</text>
<text x="335.6" y="61.1">750ohms</text>
<text x="191.7" y="68.8">K6</text>
<text x="196.6" y="70.4">CLK2_/EXTBUS_CLK2/CLKOUT//SDIO_CLK/I2S0_TX_MCLK/I2S1_RX_CLK</text>
<text x="196.6" y="66.8">CLK0_/EXTBUS_CLK0/CLKOUT</text>
<text x="191.7" y="72.4">E1</text>
<text x="191.7" y="74.8">E2</text>
<text x="196.6" y="74">USB0_DP</text>
<text x="196.6" y="76.3">USB0_DM</text>
<text x="71.1" y="82.2">1uF</text>
<text x="81.6" y="83.4" transform="rotate(-90 81.6 83.4)">2.2Kohms</text>
<text x="191.6" y="83.2">D1</text>
<text x="191.7" y="78.4">E3</text>
<text x="191.9" y="80.8">F1</text>
<text x="196.6" y="79.9">USB0_VBUS</text>
<text x="196.6" y="82.3">USB0_ID</text>
<text x="28" y="89.3">SHT 1</text>
<text x="172.7" y="84.6">0ohms</text>
<text x="191.6" y="85.6">D2</text>
<text x="191.9" y="88">F3</text>
<text x="196.6" y="89.5">USB0_RREF</text>
<text x="196.6" y="84.7">USB0_VDDA3V3_DRVR</text>
<text x="196.6" y="87.1">USB0_VDDA3V3</text>
<text x="324.5" y="84.1">KMR221GLFS</text>
<text x="328.5" y="89.1">5</text>
<text x="143.8" y="94.1" transform="rotate(-90 143.8 94.1)">2.2Kohms</text>
<text x="152.1" y="94.1" transform="rotate(-90 152.1 94.1)">2.2Kohms</text>
<text x="157.3" y="91.7">12.1Kohms</text>
<text x="191.6" y="90.4">D3</text>
<text x="191.9" y="92.8">F2</text>
<text x="196.6" y="91.9">USB0_VSSA_TERM</text>
<text x="196.6" y="94.3">USB0_VSSA_REF</text>
<text x="332.3" y="94.5" transform="rotate(-90 332.3 94.5)">Shld</text>
<text x="333.4" y="91.9">2</text>
<text x="337" y="91.9">3</text>
<text x="344.2" y="91.9">4</text>
<text x="347.8" y="91.9">1</text>
<text x="364.9" y="92.8">100Kohms</text>
<text x="21" y="100.1">SHT 1</text>
<text x="48.1" y="99.2">1</text>
<text x="57.9" y="99.2">2</text>
<text x="104.7" y="97.7">SHT 7</text>
<text x="104.7" y="100.1">SHT 7</text>
<text x="163.4" y="99.3">33ohms R54</text>
<text x="177.8" y="101.7">33ohms</text>
<text x="190.5" y="98.7">E10</text>
<text x="191.7" y="96.4">E9</text>
<text x="196.6" y="100.3">USB1_DM</text>
<text x="196.6" y="97.9">USB1_DP</text>
<text x="333.4" y="96.7">2</text>
<text x="337" y="96.7">3</text>
<text x="344.1" y="96.7">4</text>
<text x="347.7" y="96.7">1</text>
<text x="36" y="106.1">Install shunt only when Target is USB Host!</text>
<text x="102.3" y="106.1">SHT 1, 5</text>
<text x="102.3" y="103.7">SHT 1, 5</text>
<text x="191.6" y="102.3">D6</text>
<text x="191.7" y="104.7">E6</text>
<text x="196.6" y="103.9">I2C0_SCL</text>
<text x="196.6" y="106.3">I2C0_SDA</text>
<text x="337" y="106.3" transform="rotate(-90 337 106.3)">NC</text>
<text x="344.2" y="106.3" transform="rotate(-90 344.2 106.3)">NC</text>
<text x="352.4" y="102.9">100ohms</text>
<text x="332.8" y="155.2">2</text>
<text x="337.5" y="153.9" transform="rotate(-90 337.5 153.9)">2.2Kohms</text>
<text x="379.8" y="151.2">KMR221GLFS</text>
<text x="328.3" y="156.7" transform="rotate(-90 328.3 156.7)">100Kohms</text>
<text x="342.2" y="159.9">(Red)</text>
<text x="360.6" y="157.7">1</text>
<text x="364.2" y="157.7">4</text>
<text x="371.3" y="157.7">3</text>
<text x="374.9" y="157.7">2</text>
<text x="378.8" y="159.1" transform="rotate(-90 378.8 159.1)">Shld</text>
<text x="383.5" y="156.1">5</text>
<text x="288.9" y="165.9">SHT 2, 5, 6, 7</text>
<text x="332.8" y="164.7">1</text>
<text x="360.6" y="162.5">1</text>
<text x="364.2" y="162.5">4</text>
<text x="371.3" y="162.5">3</text>
<text x="374.9" y="162.5">2</text>
<text x="349.8" y="168.1">100ohms</text>
<text x="366.9" y="170.9" transform="rotate(-90 366.9 170.9)">NC</text>
<text x="374.1" y="170.9" transform="rotate(-90 374.1 170.9)">NC</text>
<text x="238.5" y="176.7">27pF</text>
<text x="327.6" y="174.4">0.1uF</text>
<text x="219.6" y="188.8">12M</text>
<text x="290" y="189.9">18pF</text>
<text x="127" y="193.4" transform="rotate(-90 127 193.4)">2.2Kohms</text>
<text x="133.7" y="192.9" transform="rotate(-90 133.7 192.9)">12.1Kohms</text>
<text x="140.8" y="192.9" transform="rotate(-90 140.8 192.9)">12.1Kohms</text>
<text x="195.8" y="196.8">B1</text>
<text x="238.5" y="197">27pF</text>
<text x="86.7" y="203">SHT 2</text>
<text x="143.4" y="201.6">G3</text>
<text x="143.7" y="199.2">B4</text>
<text x="148.7" y="200.7">nTRST</text>
<text x="148.7" y="203.1">STDI/TDI</text>
<text x="185.9" y="203.1">XTAL2</text>
<text x="185.9" y="198.4">XTAL1</text>
<text x="195.8" y="201.6">C1</text>
<text x="267.5" y="203.1">32.768k</text>
<text x="86.7" y="205.4">SHT 2</text>
<text x="86.7" y="207.8">SHT 2</text>
<text x="143.6" y="204">C4</text>
<text x="143.6" y="208.8">H3</text>
<text x="143.6" y="206.4">H2</text>
<text x="148.7" y="205.5">TMS/SWDIO</text>
<text x="148.7" y="207.9">TCK/SWDCLK</text>
<text x="185.5" y="207.9">RTCX1</text>
<text x="195.8" y="206.4">A5</text>
<text x="290" y="206.6">18pF</text>
<text x="49.7" y="214.9">SHT 7</text>
<text x="72.4" y="213.6">A</text>
<text x="81.9" y="213.6">C</text>
<text x="86.6" y="210.2">SHT 2</text>
<text x="143.7" y="216">A6</text>
<text x="148.7" y="210.3">TDO/SWO</text>
<text x="185.5" y="212.7">RTCX2</text>
<text x="195.8" y="214.8">C3</text>
<text x="195.8" y="211.2">B5</text>
<text x="143.7" y="219.6">B6</text>
<text x="148.7" y="217.5">DBGEN</text>
<text x="148.7" y="221.1">nRESET</text>
<text x="179.5" y="216.3">RTC_ALARM</text>
<text x="181.8" y="221.1">WAKEUP0</text>
<text x="195.8" y="219.6">A4</text>
<text x="203.7" y="216.1">NC</text>
<text x="72.4" y="224.3">A</text>
<text x="81.9" y="224.3">C</text>
<text x="143.6" y="224.3">C5</text>
<text x="143.7" y="227.9">E4</text>
<text x="148.7" y="225.9">VBAT</text>
<text x="186.7" y="224.7">ADC0</text>
<text x="186.7" y="227.1">ADC1</text>
<text x="195.8" y="227.9">B3</text>
<text x="195.8" y="225.5">A1</text>
<text x="195.8" y="223.1">A2</text>
<text x="223.9" y="224.5">SHT 7</text>
<text x="223.9" y="226.9">SHT 7</text>
<text x="92" y="231.8">0.1uF</text>
<text x="143.7" y="230.3">E5</text>
<text x="143.8" y="232.7">F4</text>
<text x="148.7" y="229.5">VDDREG_1</text>
<text x="148.7" y="231.9">VDDREG_2</text>
<text x="186.7" y="229.5">ADC2</text>
<text x="186.7" y="231.9">ADC3</text>
<text x="195.8" y="230.3">A3</text>
<text x="223.9" y="229.3">SHT 7</text>
<text x="223.9" y="231.7">SHT 7</text>
<text x="28.1" y="234.1">SHT 8</text>
<text x="28.1" y="237.7">SHT 8</text>
<text x="142.6" y="236.3">F10</text>
<text x="143.7" y="238.7">K5</text>
<text x="148.7" y="234.3">VDDREG_3</text>
<text x="148.7" y="237.8">VDDIO_1</text>
<text x="186.7" y="236.6">VSSA</text>
<text x="195.8" y="235.1">C2</text>
<text x="195.8" y="238.7">C8</text>
<text x="143.7" y="242.3">B2</text>
<text x="148.7" y="243.8">VDDA</text>
<text x="148.7" y="240.2">VDDIO_2</text>
<text x="183.5" y="245">VSSIO_3</text>
<text x="183.5" y="242.6">VSSIO_2</text>
<text x="183.5" y="240.2">VSSIO_1</text>
<text x="195.8" y="241.1">D4</text>
<text x="195.8" y="243.5">D5</text>
<text x="195.8" y="245.9">G8</text>
<text x="75.9" y="248.5">4.7uF</text>
<text x="84.2" y="249.7">0.1uF</text>
<text x="100.4" y="248.5">0.01uF</text>
<text x="111.1" y="249.7">0.1uF</text>
<text x="121.3" y="248.5">0.01uF</text>
<text x="130.9" y="249.7">0.1uF</text>
<text x="140.4" y="249.7">0.1uF</text>
<text x="183.5" y="249.8">VSSIO_5</text>
<text x="183.5" y="247.4">VSSIO_4</text>
<text x="195.8" y="248.3">J3</text>
<text x="195.8" y="250.7">J6</text>
<text x="340.7" y="251.4">www.standardics.nxp.com/microcontrollers/</text>
<text x="183.5" y="252.2">VSSIO_6</text>
<text x="387.7" y="261.5">3</text>
<text x="393.7" y="261.5">08</text>
</g>
<g font-size="1.9">
<text x="185.4" y="14.4">+3.3V</text>
<text x="98.2" y="31.8">VBUS_TARGET</text>
<text x="360" y="36">+3.3V</text>
<text x="312.3" y="39">P6_9-T2_MAT2-BLUE</text>
<text x="41" y="46.4">SHLD6</text>
<text x="42.7" y="43.2">SHLD5 SHLD4</text>
<text x="53.4" y="45.6">SHLD3</text>
<text x="59.4" y="43.2">SHLD2</text>
<text x="61" y="46.4">SHLD1</text>
<text x="225.4" y="42.2">GND</text>
<text x="305.6" y="48.6">P2_7-ISP_EN-T3_MAT3-GREEN</text>
<text x="161.8" y="55.8">CLK0-PLL0AUDIO</text>
<text x="161.8" y="58.2">CLK2-SDIO_CLK</text>
<text x="218.2" y="56.5">GND</text>
<text x="311.1" y="58.2">P6_11-T2_MAT3-RED</text>
<text x="99.8" y="61.3">GND</text>
<text x="138.7" y="70.7">+3.3V</text>
<text x="147.1" y="70.7">+3.3V</text>
<text x="162.6" y="74.9">USB_DM_TARGET</text>
<text x="162.6" y="72.5">USB_DP_TRGT</text>
<text x="42.4" y="78">GND</text>
<text x="154.2" y="80.9">USB_ID_TARGET</text>
<text x="162.6" y="78.5">VBUS_TARGET</text>
<text x="360" y="80.2">+3.3V</text>
<text x="45.6" y="88.1">USB_VBUS_TRGT</text>
<text x="154.8" y="96">GND</text>
<text x="35.5" y="98.8">+5V_LINK</text>
<text x="77.1" y="97.2">GND</text>
<text x="120.1" y="98.8">USB1_DM</text>
<text x="120.1" y="96.4">USB1_DP</text>
<text x="322.3" y="100.8">GND</text>
<text x="369.4" y="100">WAKEUP</text>
<text x="120.1" y="102.4">I2C0_SCL_TRGT</text>
<text x="120.1" y="104.8">I2C0_SDA_TRGT</text>
<text x="330.7" y="107.9">GND</text>
<text x="185.9" y="115.1">GND</text>
<text x="323" y="135.2">+3.3V</text>
<text x="332.5" y="135.2">+3.3V</text>
<text x="310.7" y="164.6">nRESET_TRGT</text>
<text x="383.3" y="165.4">GND</text>
<text x="128" y="172.3">+3.3V</text>
<text x="374.9" y="172.5">GND</text>
<text x="239.8" y="191.7">GND</text>
<text x="323.5" y="188.1">GND</text>
<text x="117.8" y="194.1">GND</text>
<text x="102.3" y="201.7">IF_JTAG_TDI</text>
<text x="102.3" y="206.5">TCK-SWDCLK_TRGT</text>
<text x="102.3" y="204.1">IF_TMS_SWDIO</text>
<text x="102.3" y="208.9">TDO-SWO_TRGT</text>
<text x="278" y="207.2">GND</text>
<text x="65.4" y="213.7">VBATT</text>
<text x="56.2" y="217.8">+3.3V</text>
<text x="109.4" y="219.6">nRESET_TRGT</text>
<text x="208" y="219.6">WAKEUP</text>
<text x="210.1" y="225.6">ADC_1</text>
<text x="210.1" y="223.2">ADC_0</text>
<text x="43.4" y="232.8">VDDREG_TARGET</text>
<text x="100.9" y="232.8">3v3_TRGT_VDDREG</text>
<text x="210.1" y="230.4">ADC_3</text>
<text x="210.1" y="228">ADC_2</text>
<text x="43.4" y="236.4">VDDIO_TARGET</text>
<text x="98.2" y="242.4">TRGT_VDDA</text>
<text x="128.5" y="261">GND</text>
<text x="200.3" y="261">GND</text>
<text x="390.1" y="261.4">OF</text>
</g>
<g font-size="1.7">
<text x="352.5" y="42.5">Blue</text>
<text x="351.8" y="52.1">Green</text>
<text x="352.6" y="61.7">Red</text>
<text x="318.1" y="247.1">d.consiglio</text>
<text x="331.5" y="247.1">5/1/2015</text>
<text x="329.6" y="255.4">05/01/2015</text>
</g>
</svg>
